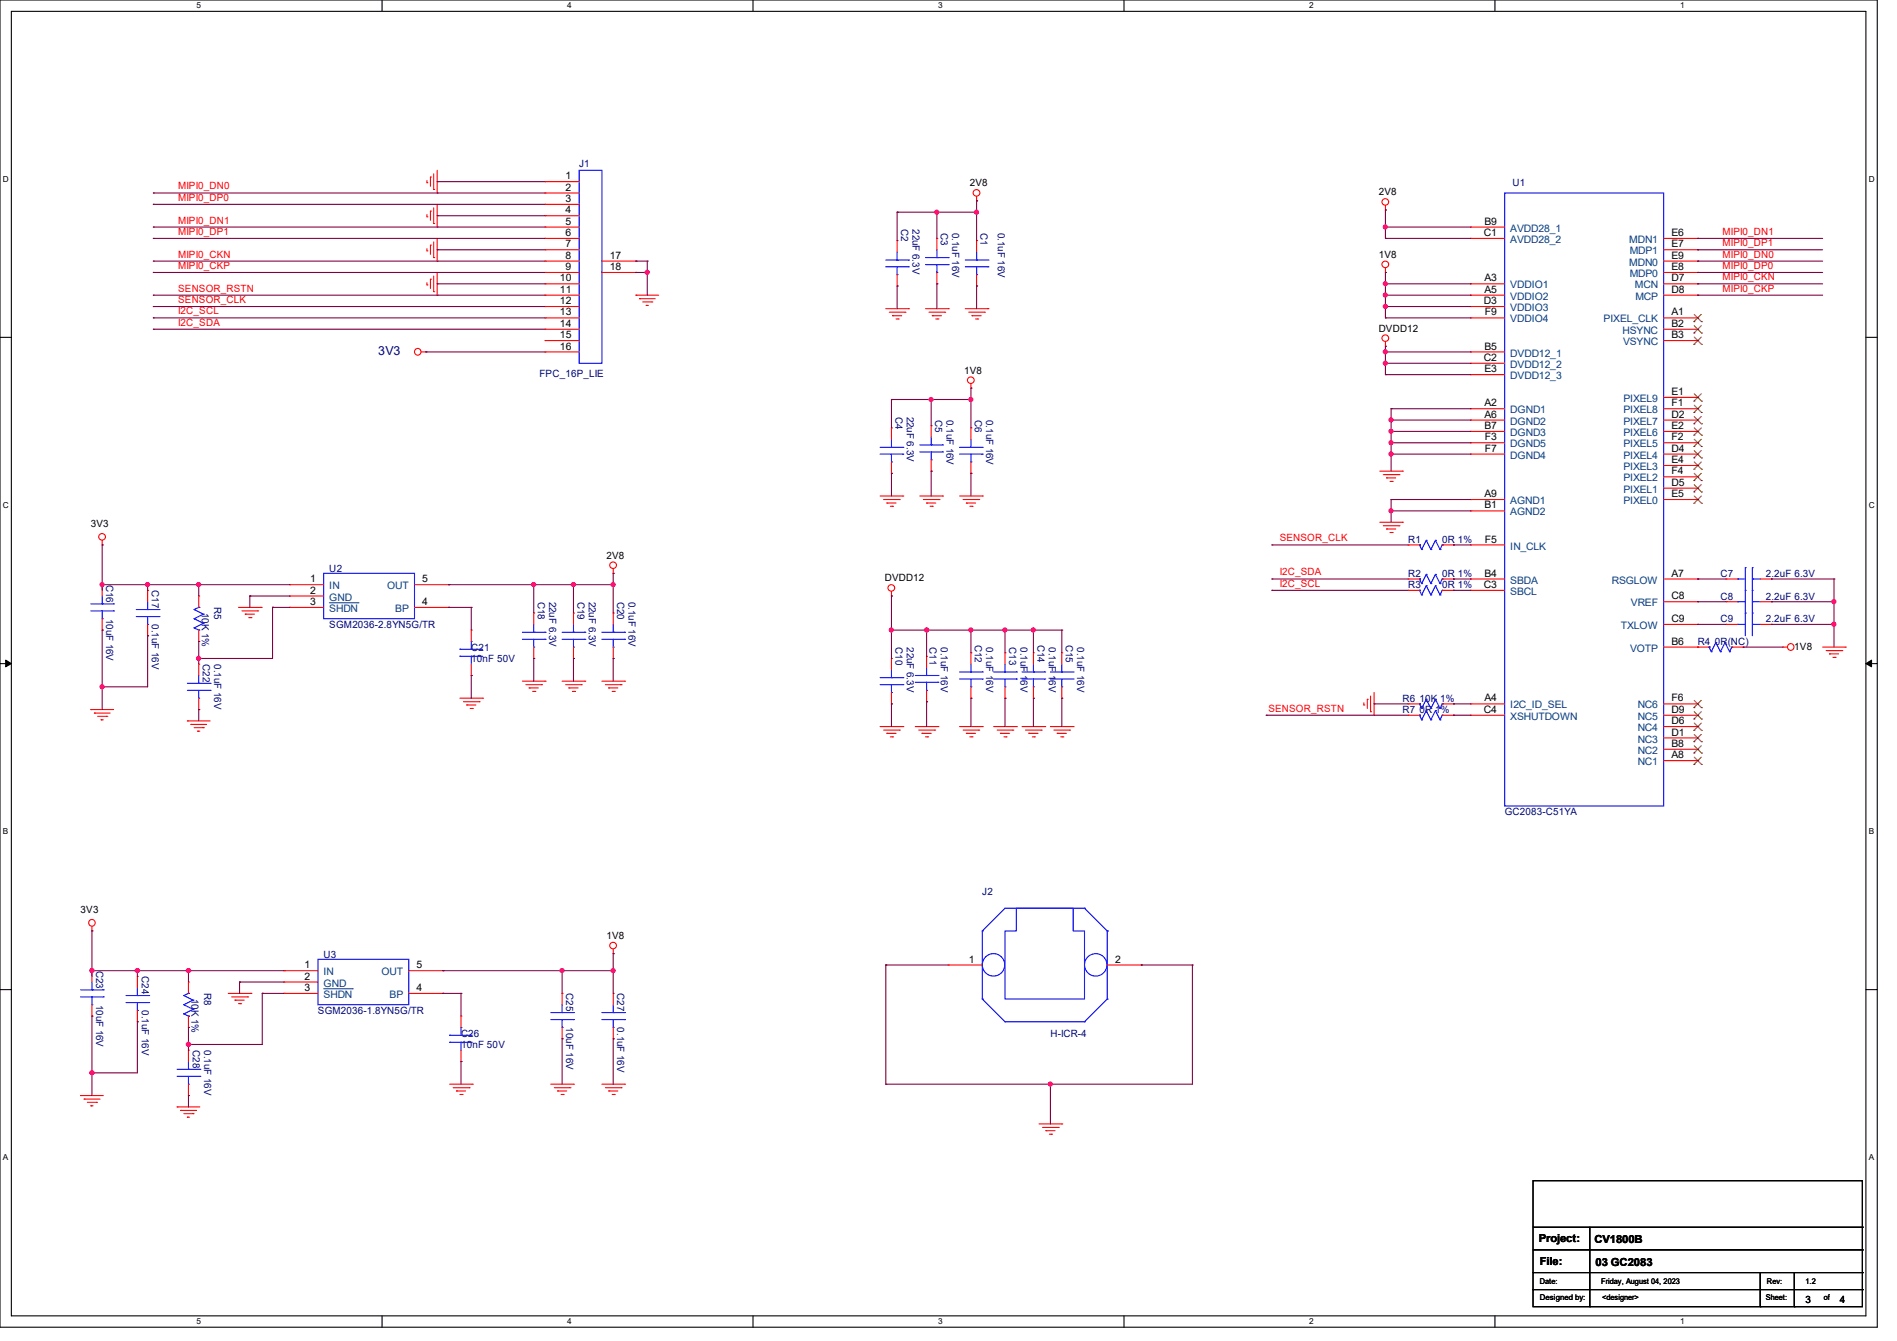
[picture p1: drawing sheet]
<svg xmlns="http://www.w3.org/2000/svg" width="297mm" height="210mm" viewBox="0 0 297 210" stroke-linecap="round" stroke-linejoin="round" font-family="sans-serif">
<path d="M0 0h293.9v207.9h-293.9zM1.8 1.8h290.3v204.3h-290.3z" fill="none" stroke="#000" stroke-width=".17"/>
<g fill="#fff">
<path d="M30.8 .2h.7v1.4h-.7z"/>
<path d="M30.8 206.2h.7v1.4h-.7z"/>
</g>
<path d="M59.8 0v1.8M59.8 206.1v1.8" fill="none" stroke="#000" stroke-width=".17"/>
<g fill="#fff">
<path d="M88.8 .2h.7v1.4h-.7z"/>
<path d="M88.8 206.2h.7v1.4h-.7z"/>
</g>
<path d="M117.9 0v1.8M117.9 206.1v1.8" fill="none" stroke="#000" stroke-width=".17"/>
<g fill="#fff">
<path d="M146.9 .2h.7v1.4h-.7z"/>
<path d="M146.9 206.2h.7v1.4h-.7z"/>
</g>
<path d="M176 0v1.8M176 206.1v1.8" fill="none" stroke="#000" stroke-width=".17"/>
<g fill="#fff">
<path d="M205 .2h.7v1.4h-.7z"/>
<path d="M205 206.2h.7v1.4h-.7z"/>
</g>
<path d="M234.1 0v1.8M234.1 206.1v1.8" fill="none" stroke="#000" stroke-width=".17"/>
<g fill="#fff">
<path d="M263.1 .2h.6v1.4h-.6z"/>
<path d="M263.1 206.2h.6v1.4h-.6z"/>
<path d="M.5 27.3h.9v1.4h-.9z"/>
<path d="M292.6 27.3h.9v1.4h-.9z"/>
<path d="M.5 78.4h.9v1.4h-.9z"/>
<path d="M292.6 78.4h.9v1.4h-.9z"/>
</g>
<path d="M0 52.8h1.8M292.1 52.8h1.8" fill="none" stroke="#000" stroke-width=".17"/>
<g fill="#fff">
<path d="M.5 129.5h.8v1.4h-.8z"/>
<path d="M292.6 129.5h.8v1.4h-.8z"/>
</g>
<path d="M0 103.9h1.8M292.1 103.9h1.8" fill="none" stroke="#000" stroke-width=".17"/>
<path d="M.9 103.4l.9 .5-.9 .5zM292.1 103.9l.9-.5v1z" fill="#000" stroke="#000" stroke-width=".16"/>
<g fill="#fff">
<path d="M.5 180.5h.8v1.4h-.8z"/>
<path d="M292.6 180.5h.8v1.4h-.8z"/>
</g>
<g fill="none" stroke="#000" stroke-width=".17">
<path d="M0 155h1.8M292.1 155h1.8M240 184.9h51.6v19.7h-51.6zM240 192.2h51.6M240 195.7h51.6M240 199.3h51.6M248.9 192.2v12.4M275.6 199.3v5.3M280.9 199.3v5.3M291.6 192.2h.1M291.6 195.7h.1M291.6 199.3h.1"/>
<path d="M240 202h51.6M248.9 204.6h.1M275.6 204.6h.1M280.9 204.6h.1M291.6 202h.1"/>
</g>
<g fill="none" stroke="#f00" stroke-width=".17">
<path d="M66.8 34h.1M66.8 39.3h.1M66.8 28.6h.1M66.8 28.3v.3M66.8 33.6v.4M66.8 38.9v.4M67.4 33.1h.1M67.4 38.4h.1M67.4 27.7h.1M67.4 27.7v1.5M67.4 33.1v1.4M67.4 38.4v1.4"/>
<path d="M67.9 35h.1M67.9 29.7h.1M67.9 27.2v2.5M67.9 32.6v2.4M67.9 37.9v2.4M68.5 35.6h.1M68.5 30.2h.1M68.5 26.7v3.5M68.5 32v3.6M68.5 37.3v3.6M85.3 28.4h.1M85.3 30.2h.1"/>
<path d="M85.3 32h.1M85.3 33.8h.1M85.3 35.6h.1M85.3 37.3h.1M85.3 39.1h.1M85.3 35.6h5.4M85.3 37.3h5.4M85.3 39.1h5.4M85.3 28.4h5.4M85.3 30.2h5.4M85.3 32h5.4M85.3 33.8h5.4"/>
<path d="M140.5 37.7h.1M140.5 37.7v1.8M146.7 37.3h.1M146.7 37.3v1.8M152.9 31.5h.1M152.9 37.7h.1M152.9 30.8v.7M152.9 37.7v1.8M216.9 32.9h.1M216.9 32.2v.7M230.3 35.6h.1M230.3 37.3h.1"/>
<path d="M230.3 35.6h5.3M230.3 37.3h5.3M260.5 37.3h5.3M260.5 39.1h5.3M265.8 37.3h.1M265.8 39.1h.1M66 55.1h.7M66.7 55.1h.1M66.8 44.6h.1M66.8 44.3v.3M67.4 43.7h.1M67.4 43.7v1.5"/>
<path d="M67.9 40.3h.1M67.9 45.7h.1M67.9 43.2v2.5M68.5 40.9h.1M68.5 46.2h.1M68.5 42.7v3.5M85.3 40.9h.1M85.3 42.7h.1M85.3 44.4h.1M85.3 46.2h.1M85.3 48h.1M85.3 49.8h.1"/>
<path d="M85.3 51.6h.1M85.3 53.3h.1M85.3 55.1h.1M85.3 55.1h5.4M85.3 46.2h5.4M85.3 49.8h5.4M85.3 44.4h5.4M85.3 51.6h5.4M85.3 53.3h5.4M85.3 48h5.4M85.3 42.7h5.4M85.3 40.9h5.4"/>
<path d="M94.2 42.7h5.4M94.2 40.9h5.4M99.6 46.2h.1M99.6 40.9h.1M99.6 42.7h.1M99.6 46.2h3.5M100.1 46.8h.1M100.1 46.8h2.5M100.6 47.3h1.5M101.2 47.8h.1M101.2 47.8h.3M102.1 47.3h.1"/>
<path d="M138.7 48.3h3.5M139.2 48.9h2.5M139.7 49.4h.1M139.7 49.4h1.5M140.3 50h.3M140.5 44.8h.1M140.5 43v1.8M140.6 50h.1M141.7 48.9h.1M142.2 48.3h.1M144.9 48.3h3.6M145.5 48.9h2.4"/>
<path d="M146 49.4h.1M146 49.4h1.4M146.5 50h.4M146.7 44.4h.1M146.7 42.7v1.7M146.9 50h.1M147.9 48.9h.1M148.5 48.3h.1M151.1 48.3h3.6M151.7 48.9h2.4M152.2 49.4h.1M152.2 49.4h1.4"/>
<path d="M152.7 50h.4M152.9 44.8h.1M152.9 43v1.8M153.1 50h.1M154.1 48.9h.1M154.7 48.3h.1M216.9 42.7h.1M216.9 54.2h.1M216.9 42v.7M216.9 53.5v.7M230.3 44.4h.1M230.3 46.2h.1"/>
<path d="M230.3 55.1h.1M230.3 56.9h.1M230.3 48h.1M230.3 58.7h.1M230.3 49.8h.1M230.3 55.1h5.3M230.3 46.2h5.3M230.3 49.8h5.3M230.3 44.4h5.3M230.3 56.9h5.3M230.3 48h5.3M230.3 58.7h5.3"/>
<path d="M260.5 46.2h5.3M260.5 49.8h5.3M260.5 44.4h5.3M260.5 51.6h5.3M260.5 53.3h5.3M260.5 42.7h5.3M260.5 40.9h5.3M265.8 49.8h.1M265.8 51.6h.1M265.8 53.3h.1M265.8 44.4h.1M265.8 46.2h.1"/>
<path d="M265.8 42.7h.1M265.8 40.9h.1M137.8 77.7h3.6M138.3 78.2h2.5M138.9 78.8h.1M138.9 78.8h1.4M139.4 79.3h.3M139.6 67h.1M139.6 74.1h.1M139.6 67v1.8M139.6 72.3v1.8M139.7 79.3h.1"/>
<path d="M140.8 78.2h.1M141.4 77.7h.1M144 77.7h3.6M144.6 78.2h2.4M145.1 78.8h.1M145.1 78.8h1.4M145.6 79.3h.4M145.8 66.7h.1M145.8 73.8h.1M145.8 66.7v1.8M145.8 72v1.8M146 79.3h.1"/>
<path d="M147 78.2h.1M147.6 77.7h.1M150.2 77.7h3.6M150.8 78.2h2.4M151.3 78.8h.1M151.3 78.8h1.4M151.8 79.3h.4M152 60.8h.1M152 67h.1M152 74.1h.1M152 60.1v.7M152 67v1.8"/>
<path d="M152 72.3v1.8M152.2 79.3h.1M153.2 78.2h.1M153.8 77.7h.1M216 73.8h3.6M216.6 74.3h2.4M217.1 74.8h.1M217.1 74.8h1.4M217.6 75.4h.4M218 75.4h.1M219 74.3h.1M219.6 73.8h.1"/>
<path d="M230.3 64h.1M230.3 65.8h.1M230.3 78.2h.1M230.3 67.6h.1M230.3 69.3h.1M230.3 71.1h.1M230.3 78.2h5.3M230.3 64h5.3M230.3 65.8h5.3M230.3 67.6h5.3M230.3 71.1h5.3M230.3 69.3h5.3"/>
<path d="M260.5 78.2h5.3M260.5 64h5.3M260.5 65.8h5.3M260.5 67.6h5.3M260.5 71.1h5.3M260.5 76.5h5.3M260.5 62.2h5.3M260.5 72.9h5.3M260.5 69.3h5.3M260.5 74.7h5.3M265.8 65.8h.1M265.8 71.1h.1"/>
<path d="M265.8 76.5h.1M265.8 62.2h.1M265.8 67.6h.1M265.8 72.9h.1M265.8 78.2h.1M265.8 64h.1M265.8 69.3h.1M265.8 74.7h.1M16 85.3h.1M16 91.6h.1M16 98.7h.1M16 84.6v.7"/>
<path d="M16 91.6v1.7M16 96.9v1.8M23.1 92.5h.1M23.1 99.6h.1M23.1 92.5v1.7M23.1 97.8v1.8M31.1 93.3h.1M31.1 93.3v1.8M31.1 98.7v1.8M37.3 95.1h3.6M37.9 95.7h2.4M38.4 96.2h.1"/>
<path d="M38.4 96.2h1.4M38.9 96.7h.4M39.3 96.7h.1M40.3 95.7h.1M40.9 95.1h.1M45.3 95.1h.1M45.3 91.6h.1M45.3 93.3h.1M45.3 95.1h5.4M45.3 91.6h5.4M45.3 93.3h5.4M64.9 95.1h5.3"/>
<path d="M64.9 91.6h5.3M70.2 91.6h.1M70.2 95.1h.1M73.8 98.7h.1M73.8 98.7v1.8M83.6 96h.1M83.6 96v1.8M89.8 96h.1M89.8 96v1.8M96 89.8h.1M96 96h.1M96 89.1v.7"/>
<path d="M96 96v1.8M139.6 93.3h.1M139.6 92.6v.7M216 81.8h3.6M216.6 82.3h2.4M217.1 82.8h.1M217.1 82.8h1.4M217.6 83.4h.4M218 83.4h.1M219 82.3h.1M219.6 81.8h.1M220.5 90.7h.1"/>
<path d="M220.5 92.5h.1M220.5 85.3h.1M220.5 90.7h1.7M220.5 92.5h1.7M220.5 85.3h1.7M225.8 90.7h1.8M225.8 92.5h1.8M225.8 85.3h1.8M227.6 90.7h.1M227.6 92.5h.1M227.6 85.3h.1M230.3 80h.1"/>
<path d="M230.3 90.7h.1M230.3 92.5h.1M230.3 85.3h.1M230.3 90.7h5.3M230.3 92.5h5.3M230.3 85.3h5.3M230.3 80h5.3M260.5 90.7h5.3M260.5 97.8h5.3M260.5 94.2h5.3M265.8 90.7h.1M265.8 94.2h.1"/>
<path d="M265.8 97.8h.1M270.3 97.8h.1M270.3 94.2h.1M270.3 90.7h.1M270.3 90.7h1.7M270.3 97.8h1.7M270.3 94.2h1.7M275.6 90.7h1.8M275.6 97.8h1.8M275.6 94.2h1.8M277.4 97.8h.1M277.4 94.2h.1"/>
<path d="M277.4 90.7h.1M14.2 111.1h.1M14.2 111.1h3.6M14.8 111.7h.1M14.8 111.7h2.4M15.3 112.2h1.4M15.8 112.7h.1M15.8 112.7h.4M16.7 112.2h.1M29.3 112.9h.1M29.3 112.9h3.6M29.9 113.5h.1"/>
<path d="M29.9 113.5h2.4M30.4 114h1.4M30.9 114.5h.1M30.9 114.5h.4M31.1 104h.1M31.1 111.1h.1M31.1 100.5h.1M31.1 104v1.8M31.1 109.3v1.8M31.8 114h.1M72 109.3h3.6M72.6 109.9h2.4"/>
<path d="M73.1 110.4h.1M73.1 110.4h1.4M73.6 111h.4M73.8 105.8h.1M73.8 104v1.8M74 111h.1M75 109.9h.1M75.6 109.3h.1M81.8 106.7h3.5M82.3 107.2h2.5M82.8 107.7h.1M82.8 107.7h1.5"/>
<path d="M83.4 108.3h.3M83.6 103.1h.1M83.6 101.3v1.8M83.7 108.3h.1M84.8 107.2h.1M85.3 106.7h.1M88 106.7h3.6M88.6 107.2h2.4M89.1 107.7h.1M89.1 107.7h1.4M89.6 108.3h.4M89.8 103.1h.1"/>
<path d="M89.8 101.3v1.8M90 108.3h.1M91 107.2h.1M91.6 106.7h.1M94.2 106.7h3.6M94.8 107.2h2.4M95.3 107.7h.1M95.3 107.7h1.4M95.8 108.3h.4M96 103.1h.1M96 101.3v1.8M96.2 108.3h.1"/>
<path d="M97.2 107.2h.1M97.8 106.7h.1M137.8 113.8h3.6M138.3 114.3h2.5M138.9 114.9h.1M138.9 114.9h1.4M139.4 115.4h.3M139.6 103.1h.1M139.6 110.2h.1M139.6 103.1v1.8M139.6 108.5v1.7M139.7 115.4h.1"/>
<path d="M140.8 114.3h.1M141.4 113.8h.1M143.3 113.8h3.6M143.8 114.3h2.5M144.4 114.9h.1M144.4 114.9h1.4M144.9 115.4h.3M145.1 102.8h.1M145.1 109.9h.1M145.1 102.8v1.8M145.1 108.1v1.8M145.2 115.4h.1"/>
<path d="M146.3 114.3h.1M146.9 113.8h.1M150.2 113.8h3.6M150.8 114.3h2.4M151.3 114.9h.1M151.3 114.9h1.4M151.8 115.4h.4M152 102.2h.1M152 109.3h.1M152 102.2v1.8M152 107.6v1.7M152.2 115.4h.1"/>
<path d="M153.2 114.3h.1M153.8 113.8h.1M155.6 113.8h3.5M156.1 114.3h2.5M156.6 114.9h.1M156.6 114.9h1.5M157.2 115.4h.3M157.4 102.2h.1M157.4 109.3h.1M157.4 102.2v1.8M157.4 107.6v1.7M157.5 115.4h.1"/>
<path d="M158.6 114.3h.1M159.1 113.8h.1M160 113.8h3.6M160.6 114.3h2.4M161.1 114.9h.1M161.1 114.9h1.4M161.6 115.4h.4M161.8 102.2h.1M161.8 109.3h.1M161.8 102.2v1.8M161.8 107.6v1.7M162 115.4h.1"/>
<path d="M163 114.3h.1M163.6 113.8h.1M164.5 113.8h3.5M165 114.3h2.5M165.5 114.9h.1M165.5 114.9h1.5M166.1 115.4h.3M166.2 102.2h.1M166.2 109.3h.1M166.2 102.2v1.8M166.2 107.6v1.7M166.4 115.4h.1"/>
<path d="M167.5 114.3h.1M168 113.8h.1M213.5 110.4h.1M213.5 110.1v.3M214.1 109.5h.1M214.1 109.5v1.5M214.6 111.5h.1M214.6 109v2.5M215.1 112h.1M215.1 108.5v3.5M220.5 110.2h.1M220.5 112h.1"/>
<path d="M220.5 110.2h1.7M220.5 112h1.7M225.8 110.2h1.8M225.8 112h1.8M227.6 110.2h.1M227.6 112h.1M230.3 110.2h.1M230.3 112h.1M230.3 110.2h5.3M230.3 112h5.3M260.5 101.3h7.1M260.5 113.8h5.3"/>
<path d="M260.5 110.2h5.3M260.5 112h5.3M260.5 119.1h5.3M260.5 117.3h5.3M260.5 115.6h5.3M265.8 119.1h.1M265.8 101.3h.1M265.8 117.3h.1M265.8 115.6h.1M265.8 113.8h.1M265.8 112h.1M265.8 110.2h.1"/>
<path d="M271.1 101.3h1.8M272.9 101.3h.1M279.1 101.3h.1M279.1 101.3h.8M285.4 101.3h3.5M285.9 101.9h2.5M286.4 102.4h.1M286.4 102.4h1.5M287 103h.3M287.3 103h.1M288.4 101.9h.1M288.9 101.3h.1"/>
<path d="M14.4 145.8h.1M14.4 152h.1M14.4 159.1h.1M14.4 145.1v.7M14.4 152v1.8M14.4 157.4v1.7M21.5 152.9h.1M21.5 152.9v1.8M21.5 158.2v1.8M29.5 153.8h.1M29.5 153.8v1.8M29.5 159.1v1.8"/>
<path d="M35.7 155.6h3.6M36.3 156.1h2.5M36.8 156.6h.1M36.8 156.6h1.4M37.3 157.2h.4M37.7 157.2h.1M38.8 156.1h.1M39.3 155.6h.1M44.4 155.6h.1M44.4 152h.1M44.4 153.8h.1M44.4 155.6h5.4"/>
<path d="M44.4 152h5.4M44.4 153.8h5.4M64 155.6h5.3M64 152h5.3M69.3 152h.1M69.3 155.6h.1M72.2 159.1h.1M72.2 159.1v1.8M88 155.6h.1M88 155.6v1.8M96 149.4h.1M96 155.6h.1"/>
<path d="M96 148.6v.8M96 155.6v1.8M148.5 151.1h.1M148.5 151.1h5.3M173.4 151.1h5.3M178.7 151.1h.1M12.6 171.6h.1M12.6 171.6h3.6M13.2 172.1h.1M13.2 172.1h2.5M13.7 172.6h1.4M14.2 173.2h.1"/>
<path d="M14.2 173.2h.4M15.1 172.6h.1M21.5 160h.1M27.7 173.4h.1M27.7 173.4h3.6M28.3 173.9h.1M28.3 173.9h2.5M28.8 174.4h1.4M29.3 175h.1M29.3 175h.4M29.5 164.5h.1M29.5 171.6h.1"/>
<path d="M29.5 160.9h.1M29.5 164.5v1.7M29.5 169.8v1.8M30.2 174.4h.1M70.4 169.8h3.6M71 170.3h2.4M71.5 170.9h.1M71.5 170.9h1.4M72 171.4h.3M72.2 166.2h.1M72.2 164.5v1.7M72.3 171.4h.1"/>
<path d="M73.4 170.3h.1M74 169.8h.1M86.2 169.8h3.6M86.8 170.3h2.4M87.3 170.9h.1M87.3 170.9h1.4M87.8 171.4h.4M88 162.7h.1M88 160.9v1.8M88.2 171.4h.1M89.2 170.3h.1M89.8 169.8h.1"/>
<path d="M94.2 169.8h3.6M94.8 170.3h2.4M95.3 170.9h.1M95.3 170.9h1.4M95.8 171.4h.4M96 162.7h.1M96 160.9v1.8M96.2 171.4h.1M97.2 170.3h.1M97.8 169.8h.1M162.7 176h3.5M163.2 176.6h2.5"/>
<path d="M163.7 177.1h.1M163.7 177.1h1.5M164.3 177.6h.3M164.6 177.6h.1M165.7 176.6h.1M166.2 176h.1"/>
<circle cx="152.9" cy="30.2" r=".52"/>
<circle cx="216.9" cy="31.6" r=".52"/>
<circle cx="65.4" cy="55.1" r=".52"/>
<circle cx="152" cy="59.5" r=".52"/>
<circle cx="216.9" cy="53" r=".52"/>
<circle cx="216.9" cy="41.4" r=".52"/>
<circle cx="16" cy="84.1" r=".52"/>
<circle cx="96" cy="88.5" r=".52"/>
<circle cx="139.6" cy="92.1" r=".52"/>
<circle cx="280.4" cy="101.3" r=".52"/>
<circle cx="14.4" cy="144.5" r=".52"/>
<circle cx="96" cy="148.1" r=".52"/>
</g>
<g fill="none" stroke="#00f" stroke-width=".17">
<path d="M90.7 26.7h3.5v30.2h-3.5zM140.5 39.5v1.2M146.7 39.1v1.2M152.9 39.5v1.2M235.6 30.2h24.9v96h-24.9zM138.7 41.8h3.5M138.7 40.7h3.5M140.5 43h.1M140.5 40.7h.1M140.5 41.8v1.2M142.2 41.8h.1M142.2 40.7h.1"/>
<path d="M144.9 41.4h3.6M144.9 40.3h3.6M146.7 42.7h.1M146.7 40.3h.1M146.7 41.4v1.3M148.5 41.4h.1M148.5 40.3h.1M151.1 41.8h3.6M151.1 40.7h3.6M152.9 43h.1M152.9 40.7h.1M152.9 41.8v1.2"/>
<path d="M154.7 41.8h.1M154.7 40.7h.1M137.8 71.1h3.6M137.8 70.1h3.6M139.6 72.3h.1M139.6 70.1h.1M139.6 68.8v1.3M139.6 71.1v1.2M141.4 71.1h.1M141.4 70.1h.1M144 70.8h3.6M144 69.7h3.6"/>
<path d="M145.8 72h.1M145.8 69.7h.1M145.8 68.5v1.2M145.8 70.8v1.2M147.6 70.8h.1M147.6 69.7h.1M150.2 71.1h3.6M150.2 70.1h3.6M152 72.3h.1M152 70.1h.1M152 68.8v1.3M152 71.1v1.2"/>
<path d="M153.8 71.1h.1M153.8 70.1h.1M14.2 95.7h3.6M14.2 94.6h3.6M16 96.9h.1M16 94.6h.1M16 93.3v1.3M16 95.7v1.2M17.8 95.7h.1M17.8 94.6h.1M21.3 96.6h3.6M21.3 95.5h3.6"/>
<path d="M23.1 97.8h.1M23.1 95.5h.1M23.1 94.2v1.3M23.1 96.6v1.2M24.9 96.6h.1M24.9 95.5h.1M30.4 98.3h.1M30.4 96.9h.1M30.4 95.5h.1M30.4 98.3l.7 .4M30.4 96.9l1.4 .7M30.4 95.5l1.4 .7"/>
<path d="M31.1 95.1h.1M31.1 98.7h.1M31.1 95.1l-.7 .4M31.8 96.2h.1M31.8 97.6h.1M31.8 96.2l-1.4 .7M31.8 97.6l-1.4 .7M50.7 89.8h14.2v7.1h-14.2zM81.8 99h3.5M83.6 99h.1M83.6 97.8v1.2M85.3 99h.1"/>
<path d="M88 99h3.6M89.8 99h.1M89.8 97.8v1.2M91.6 99h.1M94.2 99h3.6M96 99h.1M96 97.8v1.2M97.8 99h.1M222.2 90.7h.1M222.2 92.5h.1M222.2 85.3h.1M222.2 90.7l.4 .7"/>
<path d="M222.2 92.5l.4 .7M222.2 85.3l.4 .8M222.6 91.4h.1M222.6 93.2h.1M222.6 86.1h.1M223.3 90h.1M223.3 91.7h.1M223.3 84.6h.1M223.3 90l.7 1.4M223.3 90l-.7 1.4M223.3 91.7l.7 1.5M223.3 91.7l-.7 1.5"/>
<path d="M223.3 84.6l.7 1.5M223.3 84.6l-.7 1.5M224 91.4h.1M224 93.2h.1M224 86.1h.1M224.7 90h.1M224.7 91.7h.1M224.7 84.6h.1M224.7 90l.8 1.4M224.7 90l-.7 1.4M224.7 91.7l.8 1.5M224.7 91.7l-.7 1.5"/>
<path d="M224.7 84.6l.8 1.5M224.7 84.6l-.7 1.5M225.5 91.4h.1M225.5 93.2h.1M225.5 86.1h.1M225.8 90.7h.1M225.8 92.5h.1M225.8 85.3h.1M225.8 90.7l-.3 .7M225.8 92.5l-.3 .7M225.8 85.3l-.3 .8M272 97.8h.1"/>
<path d="M272 94.2h.1M272 90.7h.1M272 97.8h1.3M272 94.2h1.3M272 90.7h1.3M273.3 96h.1M273.3 92.5h.1M273.3 88.9h.1M273.3 88.9v10.7M274.4 97.8h.1M274.4 96h.1M274.4 94.2h.1"/>
<path d="M274.4 92.5h.1M274.4 90.7h.1M274.4 88.9h.1M274.4 97.8h1.2M274.4 88.9v10.7M274.4 94.2h1.2M274.4 90.7h1.2M29.3 108.1h3.6M29.3 107h3.6M31.1 109.3h.1M31.1 107h.1M31.1 105.8v1.2"/>
<path d="M31.1 108.1v1.2M32.9 108.1h.1M32.9 107h.1M72 101.7h.1M72 102.8h.1M72 101.7h3.6M72 102.8h3.6M73.8 100.5h.1M73.8 102.8h.1M73.8 100.5v1.2M73.8 102.8v1.2M81.8 100.1h3.5"/>
<path d="M83.6 101.3h.1M83.6 100.1v1.2M85.3 100.1h.1M88 100.1h3.6M89.8 101.3h.1M89.8 100.1v1.2M91.6 100.1h.1M94.2 100.1h3.6M96 101.3h.1M96 100.1v1.2M97.8 100.1h.1M137.8 107.2h3.6"/>
<path d="M137.8 106.1h3.6M139.6 108.5h.1M139.6 106.1h.1M139.6 104.9v1.2M139.6 107.2v1.3M141.4 107.2h.1M141.4 106.1h.1M143.3 106.8h3.6M143.3 105.8h3.6M145.1 108.1h.1M145.1 105.8h.1M145.1 104.6v1.2"/>
<path d="M145.1 106.8v1.3M146.9 106.8h.1M146.9 105.8h.1M150.2 106.3h3.6M150.2 105.2h3.6M152 107.6h.1M152 105.2h.1M152 104v1.2M152 106.3v1.3M153.8 106.3h.1M153.8 105.2h.1M155.6 106.3h3.5"/>
<path d="M155.6 105.2h3.5M157.4 107.6h.1M157.4 105.2h.1M157.4 104v1.2M157.4 106.3v1.3M159.1 106.3h.1M159.1 105.2h.1M160 106.3h3.6M160 105.2h3.6M161.8 107.6h.1M161.8 105.2h.1M161.8 104v1.2"/>
<path d="M161.8 106.3v1.3M163.6 106.3h.1M163.6 105.2h.1M164.5 106.3h3.5M164.5 105.2h3.5M166.2 107.6h.1M166.2 105.2h.1M166.2 104v1.2M166.2 106.3v1.3M168 106.3h.1M168 105.2h.1M222.2 110.2h.1"/>
<path d="M222.2 112h.1M222.2 110.2l.4 .8M222.2 112l.4 .7M222.6 111h.1M222.6 112.7h.1M223.3 109.5h.1M223.3 111.3h.1M223.3 109.5l.7 1.5M223.3 109.5l-.7 1.5M223.3 111.3l.7 1.4M223.3 111.3l-.7 1.4M224 111h.1"/>
<path d="M224 112.7h.1M224.7 109.5h.1M224.7 111.3h.1M224.7 109.5l.8 1.5M224.7 109.5l-.7 1.5M224.7 111.3l.8 1.4M224.7 111.3l-.7 1.4M225.5 111h.1M225.5 112.7h.1M225.8 110.2h.1M225.8 112h.1M225.8 110.2l-.3 .8"/>
<path d="M225.8 112l-.3 .7M267.6 101.3h.1M267.6 101.3l.3 .8M267.9 102.1h.1M268.6 100.6h.1M268.6 100.6l.8 1.5M268.6 100.6l-.7 1.5M269.4 102.1h.1M270.1 100.6h.1M270.1 100.6l.7 1.5M270.1 100.6l-.7 1.5M270.8 102.1h.1"/>
<path d="M271.1 101.3h.1M271.1 101.3l-.3 .8M12.6 156.1h3.6M12.6 155h3.6M14.4 157.4h.1M14.4 155h.1M14.4 153.8v1.2M14.4 156.1v1.3M16.2 156.1h.1M16.2 155h.1M19.7 157h3.6M19.7 155.9h3.6"/>
<path d="M21.5 158.2h.1M21.5 155.9h.1M21.5 154.7v1.2M21.5 157v1.2M23.3 157h.1M23.3 155.9h.1M28.8 158.8h.1M28.8 157.4h.1M28.8 155.9h.1M28.8 158.8l.7 .3M28.8 157.4l1.4 .7M28.8 155.9l1.4 .7"/>
<path d="M29.5 155.6h.1M29.5 159.1h.1M29.5 155.6l-.7 .3M30.2 156.6h.1M30.2 158.1h.1M30.2 156.6l-1.4 .8M30.2 158.1l-1.4 .7M49.8 150.2h14.2v7.2h-14.2zM86.2 159.7h3.6M86.2 158.6h3.6M88 158.6h.1M88 157.4v1.2"/>
<path d="M88 159.7v1.2M89.8 159.7h.1M89.8 158.6h.1M94.2 159.7h3.6M94.2 158.6h3.6M96 158.6h.1M96 157.4v1.2M96 159.7v1.2M97.8 159.7h.1M97.8 158.6h.1M153.8 145.8h.1M153.8 156.5h.1"/>
<path d="M153.8 145.8v10.7M153.8 156.5l3.6 3.5M159.1 142.2h8.9v3.6h1.8v10.7h-12.4v-10.7h1.7zM169.8 142.2h.1M169.8 142.2h-12.4l-3.6 3.6M169.8 142.2l3.6 3.6M173.4 156.5h.1M173.4 145.8h.1M173.4 156.5l-3.6 3.5M173.4 145.8v10.7M27.7 168.6h3.6M27.7 167.5h3.6"/>
<path d="M29.5 169.8h.1M29.5 167.5h.1M29.5 166.2v1.3M29.5 168.6v1.2M31.3 168.6h.1M31.3 167.5h.1M70.4 162.1h.1M70.4 163.2h.1M70.4 162.1h3.6M70.4 163.2h3.6M72.2 160.9h.1M72.2 163.2h.1"/>
<path d="M72.2 160.9v1.2M72.2 163.2v1.3M88 160.9h.1M96 160.9h.1M157.4 160h.1M157.4 160h12.4M169.8 160h.1"/>
<circle cx="155.6" cy="151.1" r="1.76"/>
<circle cx="171.6" cy="151.1" r="1.76"/>
</g>
<path d="M51.6 94.4h4.4M56 94.4h.1M50.7 154.9h4.5M55.2 154.9h.1" fill="none" stroke="#004080" stroke-width=".16"/>
<g fill="none" stroke="#804000" stroke-width=".16">
<path d="M265.2 50.4h.1M265.2 52.2h.1M265.2 53.9h.1M265.3 49.2l1.1 1.2M265.3 51l1.1 1.2M265.3 52.8l1.1 1.1M266.4 49.2l-1.2 1.2M266.4 51l-1.2 1.2M266.4 52.8l-1.2 1.1M266.4 50.4h.1M266.4 52.2h.1M266.4 53.9h.1"/>
<path d="M265.2 66.4h.1M265.2 71.7h.1M265.2 77h.1M265.2 62.8h.1M265.2 68.2h.1M265.2 73.5h.1M265.2 78.8h.1M265.2 64.6h.1M265.2 69.9h.1M265.2 75.3h.1M265.3 65.2l1.1 1.2M265.3 70.6l1.1 1.1"/>
<path d="M265.3 75.9l1.1 1.1M265.3 61.7l1.1 1.1M265.3 67l1.1 1.2M265.3 72.3l1.1 1.2M265.3 77.7l1.1 1.1M265.3 63.5l1.1 1.1M265.3 68.8l1.1 1.1M265.3 74.1l1.1 1.2M266.4 65.2l-1.2 1.2M266.4 70.6l-1.2 1.1M266.4 75.9l-1.2 1.1M266.4 61.7l-1.2 1.1"/>
<path d="M266.4 67l-1.2 1.2M266.4 72.3l-1.2 1.2M266.4 77.7l-1.2 1.1M266.4 63.5l-1.2 1.1M266.4 68.8l-1.2 1.1M266.4 74.1l-1.2 1.2M266.4 66.4h.1M266.4 71.7h.1M266.4 77h.1M266.4 62.8h.1M266.4 68.2h.1M266.4 73.5h.1"/>
<path d="M266.4 78.8h.1M266.4 64.6h.1M266.4 69.9h.1M266.4 75.3h.1M265.2 119.7h.1M265.2 117.9h.1M265.2 116.2h.1M265.2 114.4h.1M265.2 112.6h.1M265.2 110.8h.1M265.3 118.6l1.1 1.1M265.3 116.8l1.1 1.1"/>
<path d="M265.3 115l1.1 1.2M265.3 113.2l1.1 1.2M265.3 111.5l1.1 1.1M265.3 109.7l1.1 1.1M266.4 118.6l-1.2 1.1M266.4 116.8l-1.2 1.1M266.4 115l-1.2 1.2M266.4 113.2l-1.2 1.2M266.4 111.5l-1.2 1.1M266.4 109.7l-1.2 1.1M266.4 119.7h.1M266.4 117.9h.1"/>
<path d="M266.4 116.2h.1M266.4 114.4h.1M266.4 112.6h.1M266.4 110.8h.1"/>
</g>
<g fill="none" stroke="#800040" stroke-width=".17">
<path d="M24 30.2h.1M24 32h.1M24 35.6h.1M24 37.3h.1M24 30.2h61.3M24 32h61.3M24 35.6h61.3M24 37.3h61.3M68.5 33.8h.1M68.5 39.1h.1M68.5 28.4h.1M68.5 33.8h16.8"/>
<path d="M68.5 39.1h16.8M68.5 28.4h16.8M140.5 33.2h.1M140.5 33.2v4.5M140.5 33.2h12.4M146.7 33.2h.1M146.7 33.2v4.1M152.9 31.5h.1M152.9 33.2h.1M152.9 31.5v6.2M216.9 35.6h.1M216.9 32.9h.1"/>
<path d="M216.9 37.3h.1M216.9 35.6h13.4M216.9 37.3h13.4M216.9 32.9v4.4M265.8 37.3h.1M265.8 39.1h.1M265.8 37.3h19.6M265.8 39.1h19.6M24 40.9h.1M24 42.7h.1M24 46.2h.1M24 48h.1"/>
<path d="M24 49.8h.1M24 51.6h.1M24 40.9h61.3M24 42.7h61.3M24 46.2h61.3M24 48h61.3M24 49.8h61.3M24 51.6h61.3M66.7 55.1h.1M66.7 55.1h18.6M68.5 44.4h.1M68.5 44.4h16.8"/>
<path d="M99.6 40.9h.1M99.6 42.7h.1M99.6 40.9h1.7M99.6 42.7h1.7M101.3 40.9h.1M101.3 42.7h.1M101.3 40.9v5.3M140.5 44.8h.1M140.5 44.8v3.5M146.7 44.4h.1M146.7 44.4v3.9M152.9 44.8h.1"/>
<path d="M152.9 44.8v3.5M216.9 44.4h.1M216.9 42.7h.1M216.9 46.2h.1M216.9 48h.1M216.9 49.8h.1M216.9 55.1h.1M216.9 54.2h.1M216.9 56.9h.1M216.9 58.7h.1M216.9 55.1h13.4M216.9 44.4h13.4"/>
<path d="M216.9 46.2h13.4M216.9 48h13.4M216.9 49.8h13.4M216.9 42.7v7.1M216.9 54.2v4.5M216.9 56.9h13.4M216.9 58.7h13.4M265.8 40.9h.1M265.8 42.7h.1M265.8 44.4h.1M265.8 46.2h.1M265.8 40.9h19.6"/>
<path d="M265.8 42.7h19.6M265.8 44.4h19.6M265.8 46.2h19.6M139.6 62.6h.1M139.6 74.1h.1M139.6 62.6v4.4M139.6 74.1v3.6M139.6 62.6h12.4M145.8 62.6h.1M145.8 73.8h.1M145.8 62.6v4.1M145.8 73.8v3.9"/>
<path d="M152 60.8h.1M152 62.6h.1M152 74.1h.1M152 60.8v6.2M152 74.1v3.6M217.8 64h.1M217.8 65.8h.1M217.8 67.6h.1M217.8 69.3h.1M217.8 71.1h.1M217.8 78.2h.1M217.8 64h12.5"/>
<path d="M217.8 64v9.8M217.8 78.2v3.6M217.8 65.8h12.5M217.8 67.6h12.5M217.8 69.3h12.5M217.8 71.1h12.5M217.8 78.2h12.5M16 85.3h.1M16 91.6h.1M16 98.7h.1M16 85.3v7.2M16 98.7v12.4"/>
<path d="M16 91.6h29.3M23.1 99.6h.1M23.1 91.6h.1M23.1 91.6v.9M23.1 99.6v8h-7.1M31.1 91.6h.1M31.1 91.6v1.7M39.1 93.3h.1M39.1 93.3h6.2M39.1 93.3v1.8M42.7 95.1h.1M42.7 95.1h2.6"/>
<path d="M42.7 95.1v8h-11.6M70.2 95.1h.1M70.2 91.6h.1M70.2 91.6h25.8M70.2 95.1h3.6M73.8 95.1h.1M73.8 95.1v3.6M83.6 91.6h.1M83.6 91.6v4.4M89.8 91.6h.1M89.8 91.6v4.4M96 89.8h.1"/>
<path d="M96 91.6h.1M96 89.8v6.2M139.6 98.7h.1M139.6 93.3h.1M139.6 93.3v9.8M139.6 98.7h26.6M145.1 98.7h.1M145.1 98.7v4.1M152 98.7h.1M152 98.7v3.5M157.4 98.7h.1M157.4 98.7v3.5"/>
<path d="M161.8 98.7h.1M161.8 98.7v3.5M166.2 98.7h.1M166.2 98.7v3.5M199.1 92.5h.1M199.1 90.7h.1M199.1 85.3h.1M199.1 92.5h21.4M199.1 90.7h21.4M199.1 85.3h21.4M217.8 80h.1M217.8 80h12.5"/>
<path d="M227.6 85.3h.1M227.6 90.7h.1M227.6 92.5h.1M227.6 92.5h2.7M227.6 90.7h2.7M227.6 85.3h2.7M265.8 97.8h.1M265.8 94.2h.1M265.8 90.7h.1M265.8 90.7h4.5M265.8 97.8h4.5M265.8 94.2h4.5"/>
<path d="M277.4 97.8h.1M277.4 90.7h.1M277.4 94.2h.1M277.4 90.7h9.7M277.4 97.8h9.7M277.4 94.2h9.7M287.1 97.8h.1M287.1 90.7h.1M287.1 94.2h.1M287.1 90.7v10.6M16 107.6h.1M31.1 111.1h.1"/>
<path d="M31.1 100.5h.1M31.1 103.1h.1M31.1 100.5v3.5M31.1 111.1v1.8M73.8 105.8h.1M73.8 105.8v3.5M83.6 103.1h.1M83.6 103.1v3.6M89.8 103.1h.1M89.8 103.1v3.6M96 103.1h.1M96 103.1v3.6"/>
<path d="M139.6 110.2h.1M139.6 110.2v3.6M145.1 109.9h.1M145.1 109.9v3.9M152 109.3h.1M152 109.3v4.5M157.4 109.3h.1M157.4 109.3v4.5M161.8 109.3h.1M161.8 109.3v4.5M166.2 109.3h.1M166.2 109.3v4.5"/>
<path d="M198.2 112h.1M198.2 112h22.3M215.1 110.2h.1M215.1 110.2h5.4M227.6 110.2h.1M227.6 112h.1M227.6 110.2h2.7M227.6 112h2.7M272.9 101.3h.1M272.9 101.3h6.2M14.4 145.8h.1M14.4 152h.1"/>
<path d="M14.4 159.1h.1M14.4 145.8v7.1M14.4 159.1v12.5M14.4 152h30M21.5 152h.1M21.5 152v.9M29.5 152h.1M29.5 152v1.8M37.5 153.8h.1M37.5 153.8h6.9M37.5 153.8v1.8M41.1 155.6h.1"/>
<path d="M41.1 155.6h3.3M41.1 155.6v8h-11.6M69.3 152h.1M69.3 155.6h.1M69.3 152h26.7M69.3 155.6h2.9M72.2 155.6h.1M72.2 155.6v3.5M88 152h.1M88 152v3.6M96 149.4h.1M96 152h.1"/>
<path d="M96 149.4v6.2M138.7 151.1h.1M138.7 151.1h9.8M138.7 151.1v18.7M178.7 151.1h.1M178.7 151.1h8M186.7 151.1h.1M186.7 151.1v18.7h-48M14.4 168h.1M21.5 160h.1M21.5 160v8h-7.1M29.5 171.6h.1"/>
<path d="M29.5 160.9h.1M29.5 163.6h.1M29.5 160.9v3.6M29.5 171.6v1.8M72.2 166.2h.1M72.2 166.2v3.6M88 162.7h.1M88 162.7v7.1M96 162.7h.1M96 162.7v7.1M138.7 169.8h.1M164.5 169.8h.1"/>
<path d="M164.5 169.8v6.2"/>
</g>
<g fill="#f0f" stroke="#f0f" stroke-width=".17">
<circle cx="101.3" cy="42.7" r=".32"/>
<circle cx="23.1" cy="91.5" r=".32"/>
<circle cx="16" cy="91.5" r=".32"/>
<circle cx="16" cy="107.5" r=".32"/>
<circle cx="31.1" cy="91.5" r=".32"/>
<circle cx="31.1" cy="103.1" r=".32"/>
<circle cx="83.5" cy="91.5" r=".32"/>
<circle cx="89.8" cy="91.5" r=".32"/>
<circle cx="96" cy="91.5" r=".32"/>
<circle cx="21.5" cy="152" r=".33"/>
<circle cx="14.4" cy="152" r=".33"/>
<circle cx="14.4" cy="168" r=".33"/>
<circle cx="29.5" cy="152" r=".33"/>
<circle cx="29.5" cy="163.6" r=".33"/>
<circle cx="88" cy="152" r=".32"/>
<circle cx="96" cy="152" r=".32"/>
<circle cx="216.9" cy="35.5" r=".32"/>
<circle cx="216.9" cy="44.4" r=".32"/>
<circle cx="216.9" cy="46.2" r=".32"/>
<circle cx="216.9" cy="48" r=".32"/>
<circle cx="216.9" cy="55.1" r=".32"/>
<circle cx="216.9" cy="56.9" r=".32"/>
<circle cx="217.8" cy="65.8" r=".32"/>
<circle cx="217.8" cy="67.5" r=".32"/>
<circle cx="217.8" cy="69.3" r=".32"/>
<circle cx="217.8" cy="71.1" r=".32"/>
<circle cx="164.4" cy="169.8" r=".32"/>
<circle cx="287.1" cy="97.8" r=".32"/>
<circle cx="287.1" cy="94.2" r=".32"/>
<circle cx="152.9" cy="33.2" r=".32"/>
<circle cx="146.7" cy="33.2" r=".32"/>
<circle cx="152" cy="62.6" r=".32"/>
<circle cx="145.8" cy="62.6" r=".32"/>
<circle cx="139.6" cy="98.7" r=".32"/>
<circle cx="152" cy="98.7" r=".32"/>
<circle cx="145.1" cy="98.7" r=".33"/>
<circle cx="157.3" cy="98.7" r=".32"/>
<circle cx="161.8" cy="98.7" r=".32"/>
<circle cx="217.8" cy="80" r=".32"/>
</g>
<text font-size="1.9" fill="#000080" x="59.2" y="55.7">3V3</text>
<g font-size="1.7">
<text x="240.9" y="194.5">Project:</text>
<text x="249.6" y="194.7">CV1800B</text>
<text x="241.1" y="198.1">File:</text>
<text x="249.8" y="198.2">03 GC2083</text>
</g>
<g font-size="1.6" fill="#f00">
<text x="27.9" y="29.7">MIPI0_DN0</text>
<text x="27.9" y="31.5">MIPI0_DP0</text>
<text x="27.9" y="35">MIPI0_DN1</text>
<text x="27.9" y="36.8">MIPI0_DP1</text>
<text x="27.9" y="40.3">MIPI0_CKN</text>
<text x="269.7" y="40.3">MIPI0_DN0</text>
<text x="269.7" y="36.8">MIPI0_DN1</text>
<text x="269.7" y="38.6">MIPI0_DP1</text>
<text x="27.9" y="42.1">MIPI0_CKP</text>
<text x="27.9" y="45.7">SENSOR_RSTN</text>
<text x="27.9" y="47.5">SENSOR_CLK</text>
<text x="269.7" y="42.1">MIPI0_DP0</text>
<text x="269.7" y="43.9">MIPI0_CKN</text>
<text x="269.7" y="45.7">MIPI0_CKP</text>
<text x="27.9" y="49.2">I2C_SCL</text>
<text x="27.9" y="51">I2C_SDA</text>
<text x="200.4" y="84.8">SENSOR_CLK</text>
<text x="200.4" y="91.9">I2C_SCL</text>
<text x="200.4" y="90.1">I2C_SDA</text>
<text x="198.6" y="111.5">SENSOR_RSTN</text>
</g>
<g font-size="1.6">
<text x="88.6" y="28.1">1</text>
<text x="88.6" y="29.8">2</text>
<text x="151.8" y="29.2">2V8</text>
<text x="88.6" y="31.6">3</text>
<text x="88.6" y="33.4">4</text>
<text x="88.6" y="35.2">5</text>
<text x="215.9" y="30.6">2V8</text>
<text x="232.4" y="35.2">B9</text>
<text x="88.6" y="37">6</text>
<text x="88.6" y="38.7">7</text>
<text x="88.6" y="40.5">8</text>
<text x="95.5" y="40.5">17</text>
<text x="215.9" y="40.4">1V8</text>
<text x="232.3" y="37">C1</text>
<text x="261.7" y="37">E6</text>
<text x="261.7" y="38.7">E7</text>
<text x="261.7" y="40.5">E9</text>
<text x="87.7" y="44.1">10</text>
<text x="87.7" y="45.8">11</text>
<text x="87.7" y="47.6">12</text>
<text x="88.6" y="42.3">9</text>
<text x="95.5" y="42.3">18</text>
<text x="232.3" y="47.6">D3</text>
<text x="232.4" y="44.1">A3</text>
<text x="232.4" y="45.8">A5</text>
<text x="261.7" y="44.1">D7</text>
<text x="261.7" y="45.8">D8</text>
<text x="261.7" y="42.3">E8</text>
<text x="87.7" y="49.4">13</text>
<text x="87.7" y="51.2">14</text>
<text x="87.7" y="53">15</text>
<text x="215.9" y="51.9">DVDD12</text>
<text x="232.5" y="49.4">F9</text>
<text x="261.7" y="49.4">A1</text>
<text x="261.7" y="51.2">B2</text>
<text x="261.7" y="53">B3</text>
<text x="87.7" y="54.7">16</text>
<text x="151" y="58.5">1V8</text>
<text x="232.3" y="56.5">C2</text>
<text x="232.4" y="54.7">B5</text>
<text x="232.4" y="58.3">E3</text>
<text x="232.4" y="63.6">A2</text>
<text x="232.4" y="65.4">A6</text>
<text x="261.7" y="65.4">D2</text>
<text x="261.7" y="61.8">E1</text>
<text x="261.7" y="63.6">F1</text>
<text x="232.4" y="67.2">B7</text>
<text x="232.5" y="69">F3</text>
<text x="232.5" y="70.7">F7</text>
<text x="261.7" y="70.7">D4</text>
<text x="261.7" y="67.2">E2</text>
<text x="261.7" y="69">F2</text>
<text x="232.4" y="77.9">A9</text>
<text x="261.7" y="76.1">D5</text>
<text x="261.7" y="72.5">E4</text>
<text x="261.7" y="77.9">E5</text>
<text x="261.7" y="74.3">F4</text>
<text x="14.2" y="82.5">3V3</text>
<text x="232.4" y="79.6">B1</text>
<text x="95" y="87.5">2V8</text>
<text x="232.5" y="85">F5</text>
<text x="48.6" y="94.7">3</text>
<text x="48.6" y="91.2">1</text>
<text x="48.6" y="93">2</text>
<text x="66.1" y="91.2">5</text>
<text x="66.1" y="94.7">4</text>
<text x="138.5" y="91.1">DVDD12</text>
<text x="232.3" y="92.1">C3</text>
<text x="232.4" y="90.3">B4</text>
<text x="261.7" y="90.3">A7</text>
<text x="261.7" y="93.9">C8</text>
<text x="261.7" y="101">B6</text>
<text x="261.7" y="97.4">C9</text>
<text x="280.9" y="101.7">1V8</text>
<text x="232.3" y="111.6">C4</text>
<text x="232.4" y="109.9">A4</text>
<text x="261.7" y="113.4">D6</text>
<text x="261.7" y="111.6">D9</text>
<text x="261.7" y="109.9">F6</text>
<text x="261.7" y="118.7">A8</text>
<text x="261.7" y="117">B8</text>
<text x="261.7" y="115.2">D1</text>
<text x="12.6" y="143">3V3</text>
<text x="95" y="147.1">1V8</text>
<text x="47.7" y="155.2">3</text>
<text x="47.7" y="151.6">1</text>
<text x="47.7" y="153.4">2</text>
<text x="65.2" y="151.6">5</text>
<text x="65.2" y="155.2">4</text>
<text x="151.7" y="150.8">1</text>
<text x="174.6" y="150.8">2</text>
<text x="282.7" y="204.1">3</text>
<text x="288" y="204.1">4</text>
</g>
<g font-size="1.6" fill="#000080">
<text x="90.7" y="26.2">J1</text>
<text x="236.8" y="29.2">U1</text>
<text x="141.1" y="35.9" transform="rotate(90 141.1 35.9)">C2</text>
<text x="142.9" y="35.9" transform="rotate(90 142.9 35.9)">22uF 6.3V</text>
<text x="147.3" y="36.4" transform="rotate(90 147.3 36.4)">C3</text>
<text x="149.1" y="36.4" transform="rotate(90 149.1 36.4)">0.1uF 16V</text>
<text x="153.5" y="36.4" transform="rotate(90 153.5 36.4)">C1</text>
<text x="156.2" y="36.4" transform="rotate(90 156.2 36.4)">0.1uF 16V</text>
<text x="84.5" y="59.1">FPC_16P_LIE</text>
<text x="140.2" y="65.2" transform="rotate(90 140.2 65.2)">C4</text>
<text x="142" y="65.2" transform="rotate(90 142 65.2)">22uF 6.3V</text>
<text x="146.4" y="65.8" transform="rotate(90 146.4 65.8)">C5</text>
<text x="148.2" y="65.8" transform="rotate(90 148.2 65.8)">0.1uF 16V</text>
<text x="152.7" y="65.8" transform="rotate(90 152.7 65.8)">C6</text>
<text x="154.4" y="65.8" transform="rotate(90 154.4 65.8)">0.1uF 16V</text>
<text x="51.6" y="89.6">U2</text>
<text x="220.5" y="85">R1</text>
<text x="225.8" y="85">0R 1%</text>
<text x="16.6" y="91.6" transform="rotate(90 16.6 91.6)">C16</text>
<text x="23.7" y="92.5" transform="rotate(90 23.7 92.5)">C17</text>
<text x="33.5" y="95.1" transform="rotate(90 33.5 95.1)">R5</text>
<text x="84.2" y="94.2" transform="rotate(90 84.2 94.2)">C18</text>
<text x="86" y="94.2" transform="rotate(90 86 94.2)">22uF 6.3V</text>
<text x="90.4" y="94.2" transform="rotate(90 90.4 94.2)">C19</text>
<text x="92.2" y="94.2" transform="rotate(90 92.2 94.2)">22uF 6.3V</text>
<text x="96.6" y="94.2" transform="rotate(90 96.6 94.2)">C20</text>
<text x="98.4" y="94.2" transform="rotate(90 98.4 94.2)">0.1uF 16V</text>
<text x="220.5" y="90.3">R2</text>
<text x="220.5" y="92.1">R3</text>
<text x="225.8" y="90.3">0R 1%</text>
<text x="225.8" y="92.1">0R 1%</text>
<text x="269.4" y="93.9">C8</text>
<text x="269.4" y="90.3">C7</text>
<text x="276.5" y="93.9">2.2uF 6.3V</text>
<text x="276.5" y="90.3">2.2uF 6.3V</text>
<text x="16.6" y="96.9" transform="rotate(90 16.6 96.9)">10uF 16V</text>
<text x="23.7" y="97.8" transform="rotate(90 23.7 97.8)">0.1uF 16V</text>
<text x="31.6" y="96" transform="rotate(90 31.6 96)">10K 1%</text>
<text x="51.6" y="98.3">SGM2036-2.8YN5G/TR</text>
<text x="73.8" y="101.9">C21</text>
<text x="140.2" y="101.3" transform="rotate(90 140.2 101.3)">C10</text>
<text x="142" y="101.3" transform="rotate(90 142 101.3)">22uF 6.3V</text>
<text x="145.5" y="101.3" transform="rotate(90 145.5 101.3)">C11</text>
<text x="147.3" y="101.3" transform="rotate(90 147.3 101.3)">0.1uF 16V</text>
<text x="152.7" y="101" transform="rotate(90 152.7 101)">C12</text>
<text x="154.4" y="101.3" transform="rotate(90 154.4 101.3)">0.1uF 16V</text>
<text x="158" y="101.3" transform="rotate(90 158 101.3)">C13</text>
<text x="159.8" y="101.3" transform="rotate(90 159.8 101.3)">0.1uF 16V</text>
<text x="162.4" y="101" transform="rotate(90 162.4 101)">C14</text>
<text x="164.2" y="101.3" transform="rotate(90 164.2 101.3)">0.1uF 16V</text>
<text x="166.9" y="101" transform="rotate(90 166.9 101)">C15</text>
<text x="168.7" y="101.3" transform="rotate(90 168.7 101.3)">0.1uF 16V</text>
<text x="265.8" y="101">R4 0R(NC)</text>
<text x="269.4" y="97.4">C9</text>
<text x="276.5" y="97.4">2.2uF 6.3V</text>
<text x="31.7" y="104" transform="rotate(90 31.7 104)">C22</text>
<text x="33.5" y="104" transform="rotate(90 33.5 104)">0.1uF 16V</text>
<text x="73.8" y="103.7">10nF 50V</text>
<text x="219.6" y="109.9">R6 10K 1%</text>
<text x="219.6" y="111.7">R7 0R 1%</text>
<text x="235.6" y="127.7">GC2083-C51YA</text>
<text x="153.8" y="140.1">J2</text>
<text x="15.1" y="152" transform="rotate(90 15.1 152)">C23</text>
<text x="22.2" y="152.9" transform="rotate(90 22.2 152.9)">C24</text>
<text x="32" y="155.6" transform="rotate(90 32 155.6)">R8</text>
<text x="50.7" y="150.1">U3</text>
<text x="88.6" y="155.6" transform="rotate(90 88.6 155.6)">C25</text>
<text x="96.6" y="155.6" transform="rotate(90 96.6 155.6)">C27</text>
<text x="15.1" y="157.4" transform="rotate(90 15.1 157.4)">10uF 16V</text>
<text x="22.2" y="158.2" transform="rotate(90 22.2 158.2)">0.1uF 16V</text>
<text x="30" y="156.5" transform="rotate(90 30 156.5)">10K 1%</text>
<text x="49.8" y="158.8">SGM2036-1.8YN5G/TR</text>
<text x="88.6" y="160.9" transform="rotate(90 88.6 160.9)">10uF 16V</text>
<text x="96.6" y="160.9" transform="rotate(90 96.6 160.9)">0.1uF 16V</text>
<text x="30.2" y="164.5" transform="rotate(90 30.2 164.5)">C28</text>
<text x="32" y="164.5" transform="rotate(90 32 164.5)">0.1uF 16V</text>
<text x="72.2" y="162.3">C26</text>
<text x="72.2" y="164.1">10nF 50V</text>
<text x="164.5" y="162.3">H-ICR-4</text>
</g>
<g font-size="1.6" fill="#004080">
<text x="236.5" y="36.3">AVDD28_1</text>
<text x="236.5" y="38.1">AVDD28_2</text>
<text x="255.1" y="38.1">MDN1</text>
<text x="255.1" y="41.6">MDN0</text>
<text x="255.2" y="39.8">MDP1</text>
<text x="236.5" y="45.2">VDDIO1</text>
<text x="236.5" y="46.9">VDDIO2</text>
<text x="255.2" y="43.4">MDP0</text>
<text x="256" y="45.2">MCN</text>
<text x="256.1" y="46.9">MCP</text>
<text x="236.5" y="48.7">VDDIO3</text>
<text x="236.5" y="50.5">VDDIO4</text>
<text x="251.1" y="50.5">PIXEL_CLK</text>
<text x="254" y="52.3">HSYNC</text>
<text x="236.5" y="55.8">DVDD12_1</text>
<text x="236.5" y="57.6">DVDD12_2</text>
<text x="236.5" y="59.4">DVDD12_3</text>
<text x="254.1" y="54.1">VSYNC</text>
<text x="236.5" y="64.7">DGND1</text>
<text x="254.2" y="63">PIXEL9</text>
<text x="254.2" y="64.7">PIXEL8</text>
<text x="236.5" y="66.5">DGND2</text>
<text x="236.5" y="68.3">DGND3</text>
<text x="236.5" y="70.1">DGND5</text>
<text x="236.5" y="71.8">DGND4</text>
<text x="254.2" y="66.5">PIXEL7</text>
<text x="254.2" y="71.8">PIXEL4</text>
<text x="254.2" y="68.3">PIXEL6</text>
<text x="254.2" y="70.1">PIXEL5</text>
<text x="254.2" y="77.2">PIXEL1</text>
<text x="254.2" y="73.6">PIXEL3</text>
<text x="254.2" y="75.4">PIXEL2</text>
<text x="236.5" y="79">AGND1</text>
<text x="236.5" y="80.7">AGND2</text>
<text x="254.2" y="79">PIXEL0</text>
<text x="236.5" y="86.1">IN_CLK</text>
<text x="51.6" y="95.8">SHDN</text>
<text x="51.6" y="92.3">IN</text>
<text x="51.6" y="94.1">GND</text>
<text x="60.6" y="92.3">OUT</text>
<text x="61.9" y="95.8">BP</text>
<text x="236.5" y="91.4">SBDA</text>
<text x="236.5" y="93.2">SBCL</text>
<text x="252.3" y="91.4">RSGLOW</text>
<text x="255.4" y="95">VREF</text>
<text x="253.8" y="98.5">TXLOW</text>
<text x="255.2" y="102.1">VOTP</text>
<text x="236.5" y="111">I2C_ID_SEL</text>
<text x="236.5" y="112.7">XSHUTDOWN</text>
<text x="256.4" y="112.7">NC5</text>
<text x="256.4" y="111">NC6</text>
<text x="256.4" y="119.8">NC1</text>
<text x="256.4" y="118.1">NC2</text>
<text x="256.4" y="116.3">NC3</text>
<text x="256.4" y="114.5">NC4</text>
<text x="50.7" y="152.7">IN</text>
<text x="50.7" y="154.5">GND</text>
<text x="59.7" y="152.7">OUT</text>
<text x="50.7" y="156.3">SHDN</text>
<text x="61" y="156.3">BP</text>
</g>
<g font-size="1.3">
<text x="30.8" y="1.3">5</text>
<text x="88.8" y="1.3">4</text>
<text x="146.9" y="1.3">3</text>
<text x="205" y="1.3">2</text>
<text x="263.1" y="1.3">1</text>
<text x=".5" y="28.4">D</text>
<text x="292.6" y="28.4">D</text>
<text x=".5" y="79.5">C</text>
<text x="292.6" y="79.5">C</text>
<text x=".5" y="130.6">B</text>
<text x="292.6" y="130.6">B</text>
<text x=".5" y="181.7">A</text>
<text x="292.6" y="181.7">A</text>
<text x="30.8" y="207.4">5</text>
<text x="88.8" y="207.4">4</text>
<text x="146.9" y="207.4">3</text>
<text x="205" y="207.4">2</text>
<text x="263.1" y="207.4">1</text>
</g>
<g font-size="1.2">
<text x="241.1" y="201.2">Date:</text>
<text x="241.1" y="203.7">Designed by:</text>
<text x="250.7" y="201.2">Friday, August 04, 2023</text>
<text x="250.9" y="203.7">&lt;designer&gt;</text>
<text x="276.5" y="203.7">Sheet:</text>
<text x="276.6" y="201.2">Rev:</text>
<text x="282.7" y="201.2">1.2</text>
<text x="285.5" y="203.7">of</text>
</g>
</svg>
